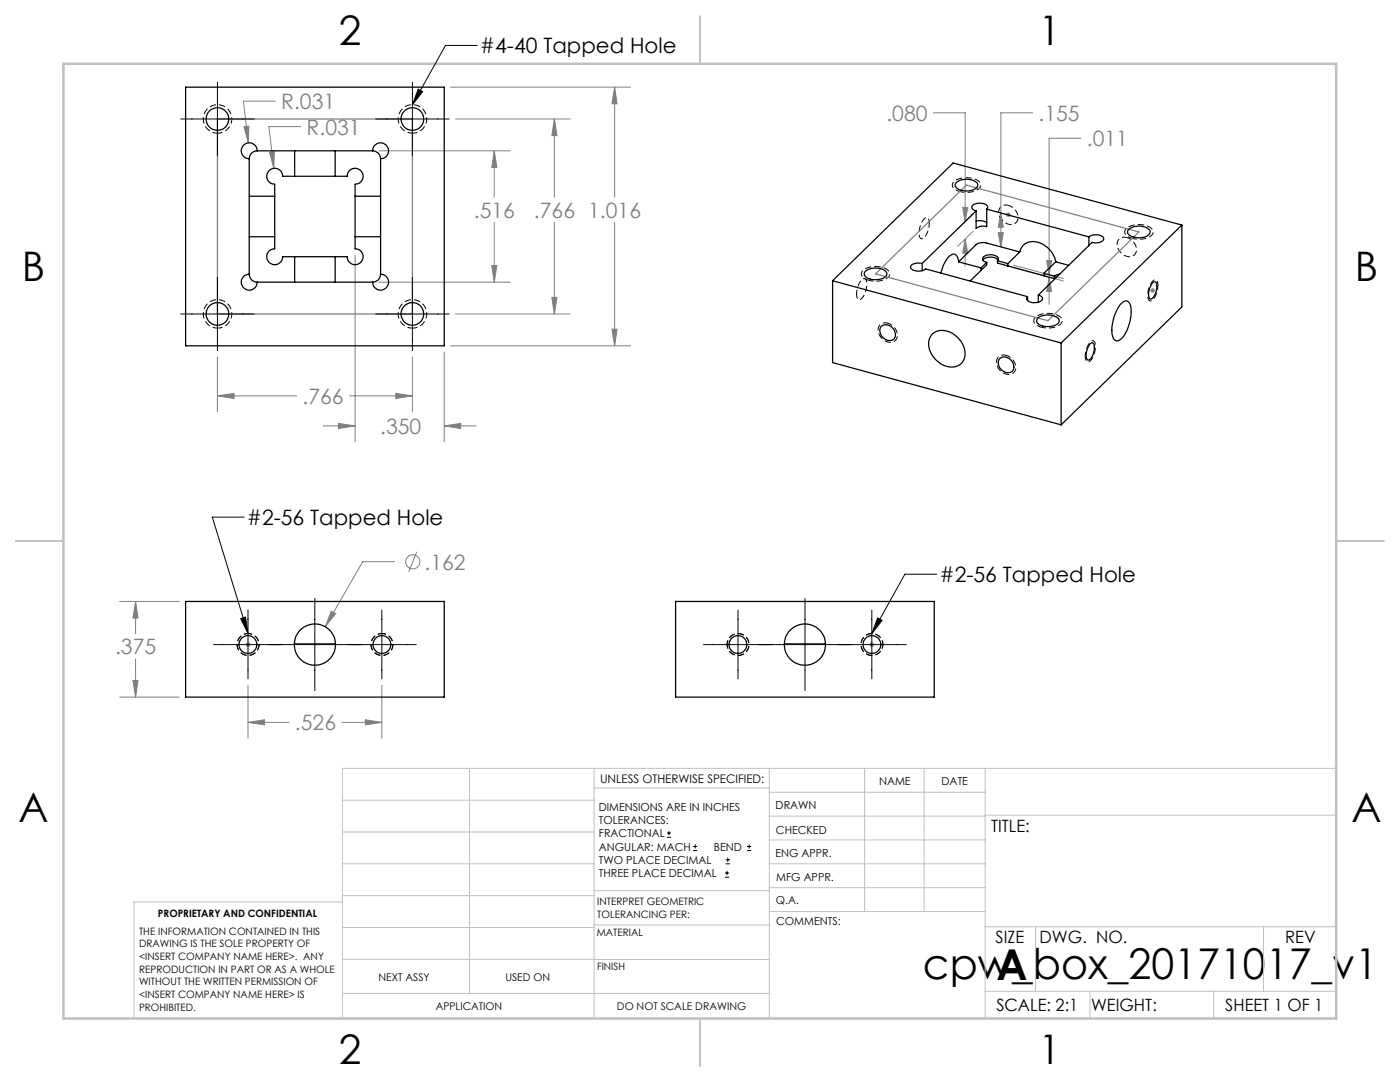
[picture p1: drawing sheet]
<svg xmlns="http://www.w3.org/2000/svg" width="279mm" height="216mm" viewBox="0 0 279 216" stroke-linecap="round" stroke-linejoin="round" font-family="sans-serif">
<g fill="none" stroke="#808080" stroke-width=".2">
<path d="M89.9 17.4h35.9M122.7 17.4l.5 3.3h-1.1zM122.7 17.4v21.9M48.7 25.3l1-.1-.1 3.3zM53.8 30.4l1-.1-.2 3.3zM54.9 20.2h-6.3l1 8.3M60 25.3h-6.3l.9 8.3M75.6 30.1h26.2M90.9 23.7h22.9M98.6 30.1l.6 3.3h-1.1zM98.6 30.1v9.2M110.6 23.7l.6 3.4h-1.1z"/>
<path d="M110.6 23.7v15.6M186.3 22.5h6.3v21.7M206.1 22.5h-6.4v26.7M215.7 27.6h-6.3v27.2M70.9 50.9v37.3M75.6 56.3h26.2M98.1 53h1.1l-.6 3.3zM98.6 44.4v11.9M110.1 59.3h1.1l-.6 3.4zM110.6 44.4v18.3M122.7 44.4v24.6M192.1 41.4h1l-.5 2.8z"/>
<path d="M192.6 47.7l.5 2.8h-1zM192.6 47.7v5.4M194.2 46.1l-3.1 3M194.2 42.7l-3.1 2.9M199.2 46.4h1l-.5 2.8zM199.7 42.5l.5 2.8h-1zM200.7 42.9h1M200.9 42.5l.7 .7M201.2 42.4v1M201.6 42.5l-.7 .7M202.2 53.4l10 2.7M202.3 52.9l9.9 2.7"/>
<path d="M208.9 52h1l-.5 2.8zM209.4 55.3l.5 2.8h-1zM209.4 55.3v5.4M229.6 58h.9M229.7 57.6l.7 .7M230 57.4v1.1M230.4 57.6l-.7 .7M43.4 79l3.3-.5v1zM43.4 71.3v10.9M43.4 79h15.8M69.7 79h12.6M79 78.5l3.3 .5-3.3 .5z"/>
<path d="M82.3 71.3v10.9M88.7 70.3v17.9M89.9 69h35.9M90.9 62.7h22.9M122.1 65.7h1.1l-.5 3.3zM64.5 85h6.4M67.6 84.5l3.3 .5-3.3 .5zM88.7 85l3.2-.5v1zM88.7 85h6.3M78.7 112.1h-6.3l-7.5 13M83.2 110.1l-1.6 4M23.9 120h11.9"/>
<path d="M23.9 139.1h11.9M26.5 135.8h1.1l-.5 3.3zM27.1 120l.5 3.3h-1.1zM27.1 120v6.5M27.1 131.5v7.6M49 128.6h1M49.1 128.3l.7 .7M49.5 136.7v10.6M49.5 128.1v1M49.8 128.3l-.7 .7M66.1 122l.9 .4-2.1 2.7zM76.2 136.7v10.6"/>
<path d="M173.5 128.6h1M173.6 128.3l.7 .7M174 128.1v1M174.3 128.3l-.7 .7M49.5 144.1l3.3-.5v1zM49.5 144.1h8.2M68.2 144.1h8M72.9 143.6l3.3 .5-3.3 .5z"/>
<circle cx="82.4" cy="112.1" r="1.42"/>
</g>
<g fill="none" stroke="#000" stroke-width=".2">
<path d="M43.4 16.4v14.7M82.3 16.4v14.7M83.5 17.8l.8 .5-2 2.6zM95.3 9.1h-6.4l-6.6 11.8M36.1 23.7h14.6M75 23.7h14.6M43.4 55.3v14.7M82.3 55.3v14.7M36.1 62.7h14.6M75 62.7h14.6M48.7 103.2h-6.3l7.1 23.2M62.8 119.4v18.4"/>
<path d="M160.7 119.4v18.4M186.9 114.6h-6.3l-6.6 11.8M42.6 128.6h40.5M48 123.4l1-.3 .5 3.3zM49.5 121.7v13.8M76.2 121.7v13.8M140.4 128.6h40.5M147.3 121.7v13.8M174 121.7v13.8M175.2 123.3l.8 .5-2 2.6zM133.1 167.1h.8M133.1 166.2h.8"/>
<path d="M133.5 165.8v.9M138.3 169.7h.8M138.3 168.9h.8M138.7 168.5v.8M144.7 175h.8M144.7 174.2h.8M144.8 172.4h.9M144.8 171.6h.9M145.1 173.8v.8M145.2 171.1v.9M149.1 169.7h.8M149.1 168.9h.8"/>
<path d="M149.5 168.5v.8"/>
</g>
<g fill="none" stroke="#000" stroke-width=".2" stroke-dasharray="1.3 .6" stroke-dashoffset=".4" stroke-linecap="butt">
<path d="M191.6 38.2l-.4-.1a1.11 1.11 0 0 1-.9-1.8 4.2 4.2 0 0 1 5.3 .2 1.18 1.18 0 0 1-1.1 1.6l-1.5 .3-1.4-.2M170.9 58.7l.1 .3a.61 .61 0 0 0 .4 .8 .61 .61 0 0 0 .7-.4 3.9 3.9 0 0 0 .6-3.7 .73 .73 0 0 0-1 .5l-.5 1.1-.3 1.4M173.4 55.9l-.4-.1a1.11 1.11 0 0 1-.8-1.8 4.2 4.2 0 0 1 5.2 .2 1.18 1.18 0 0 1-1 1.6l-1.3 .3-1.7-.2M185.5 44.5l-.1-.3a.61 .61 0 0 0-.4-.8 .61 .61 0 0 0-.7 .5 3.9 3.9 0 0 0-.6 3.6 .73 .73 0 0 0 1.1-.5l.4-1.1 .3-1.4M226 47.6l-.4-.2a1.11 1.11 0 0 1-.9-1.8 4.2 4.2 0 0 1 5.3 .2 1.18 1.18 0 0 1-1.1 1.7l-1.5 .2-1.4-.1M231.1 56.9a3.5 3.5 0 0 1-1.5 3.2l-.1-.1a1.85 1.85 0 0 1-.3-2.2 2.24 2.24 0 0 1 1.5-2l.3 .4 .1 .7M207.8 65.3l-.6-.2a1.11 1.11 0 0 1-.9-1.2 1.11 1.11 0 0 1 1-1 4.3 4.3 0 0 1 4.5 .6 1.18 1.18 0 0 1-1 1.7l-1.6 .3-1.4-.2M216.6 71.1a3.5 3.5 0 0 1 1.5-3.1 1.85 1.85 0 0 1 .4 2.2 2.24 2.24 0 0 1-1.5 2l-.3-.3-.1-.8M49.5 126.4a2.18 2.18 0 0 0-1.9 3.2 2.18 2.18 0 0 0 3.7 .2 2.18 2.18 0 0 0-1.6-3.4h-.2M49.5 126.4a2.18 2.18 0 0 1 1.9 3.2 2.18 2.18 0 0 1-3.7 .2 2.18 2.18 0 0 1 1.6-3.4h.2M76.2 126.4a2.18 2.18 0 0 0-1.9 3.2 2.18 2.18 0 0 0 3.7 .2 2.18 2.18 0 0 0-1.6-3.4h-.2M76.2 126.4a2.18 2.18 0 0 1 2 3.2 2.18 2.18 0 0 1-3.8 .2 2.18 2.18 0 0 1 1.6-3.4h.2"/>
<path d="M145.1 128.6a2.18 2.18 0 0 1 3.2-1.9 2.18 2.18 0 0 1 .2 3.7 2.18 2.18 0 0 1-3.4-1.6v-.2M145.1 128.6a2.18 2.18 0 0 0 3.2 1.9 2.18 2.18 0 0 0 .2-3.7 2.18 2.18 0 0 0-3.4 1.6v.2M176.2 128.6a2.18 2.18 0 0 1-3.2 1.9 2.18 2.18 0 0 1-.2-3.7 2.18 2.18 0 0 1 3.4 1.6v.2M176.2 128.6a2.18 2.18 0 0 0-3.2-1.9 2.18 2.18 0 0 0-.2 3.7 2.18 2.18 0 0 0 3.4-1.6v-.2"/>
</g>
<path d="M43.4 26.6a2.84 2.84 0 0 1-2.5-4.2 2.84 2.84 0 0 1 4.9-.2 2.84 2.84 0 0 1-2.1 4.4h-.3M82.3 26.6a2.84 2.84 0 0 1-2.5-4.2 2.84 2.84 0 0 1 4.9-.2 2.84 2.84 0 0 1-2.1 4.4h-.3M201.2 41a1.51 1.51 0 0 0-1.7 .6 1.51 1.51 0 0 0 .1 1.8 2.04 2.04 0 0 0 3.4 .8 2.41 2.41 0 0 0-1.8-3.2M224.9 47.4a1.51 1.51 0 0 0-1.8 .6 1.51 1.51 0 0 0 .1 1.8 2.04 2.04 0 0 0 3.4 .8 2.41 2.41 0 0 0-1.7-3.2M43.4 65.5a2.84 2.84 0 0 1-2.5-4.2 2.84 2.84 0 0 1 4.9-.2 2.84 2.84 0 0 1-2.1 4.4h-.3M82.3 65.5a2.84 2.84 0 0 1-2.5-4.2 2.84 2.84 0 0 1 4.9-.2 2.84 2.84 0 0 1-2.1 4.4h-.3M177.2 64.5a2.31 2.31 0 0 1 1.5 3.4 2.27 2.27 0 0 1-3.4-1.6 1.44 1.44 0 0 1 .3-1.5 1.44 1.44 0 0 1 1.6-.3M200.8 70.9a2.31 2.31 0 0 1 1.5 3.4 2.27 2.27 0 0 1-3.4-1.5 1.44 1.44 0 0 1 .4-1.6 1.44 1.44 0 0 1 1.5-.3" fill="none" stroke="#000" stroke-width=".2" stroke-dasharray="1.3 .6" stroke-dashoffset=".3" stroke-linecap="butt"/>
<g fill="none" stroke="#c0c0c0" stroke-width=".2">
<path d="M68.3 159.7h50.3M93.7 153.3v44.9M118.6 153.3v49.9M118.6 157.2h34.9M153.5 153.3v49.9M153.5 158.1h43.1M172.5 153.3v28.6M184.4 153.3v28.6M196.6 153.3v49.9M266.7 153.3h-198.4v49.9M68.3 178.7h50.3M68.3 172.4h50.3"/>
<path d="M68.3 166h50.3M68.3 180h-41.6v23.2M118.6 177.7h35M153.5 167.6h43.1M153.5 162.8h43.1M153.5 172.4h43.1M153.5 177.1h43.1M196.6 162.7h70.1M68.3 198.2h85.2M68.3 191.4l85.2 .1M68.3 185.1h50.3M118.6 184.6h35"/>
<path d="M153.6 181.9h43M196.6 197.8h70.1M196.6 184.9h70.1M206.7 184.9v12.9M217.5 197.8v5.4M242.2 197.8v5.4M252.2 184.9v12.9"/>
</g>
<path d="M139.7 3.2v9.5M3.1 107.9h9.6M266.7 107.9h9.5M139.7 203.2v9.6" fill="none" stroke="#c0c0c0" stroke-width=".25"/>
<path d="M12.7 12.7h254v190.5h-254z" fill="none" stroke="#c0c0c0" stroke-width=".5"/>
<path d="M43.4 23.7h38.9v39h-38.9zM174.7 54.6l18.2-17.7 34.4 9.4-18.2 17.7z" fill="none" stroke="#808080" stroke-width=".25"/>
<path d="M66.1 122l-1.2 3.1 2.1-2.7zM27.1 120l.5 3.3h-1.1zM26.5 135.8h1.1l-.5 3.3zM49.5 144.1l3.3-.5v1zM72.9 143.6l3.3 .5-3.3 .5zM48.7 25.3l.9 3.2 .1-3.3zM53.8 30.4l.8 3.2 .2-3.3zM67.6 84.5l3.3 .5-3.3 .5zM88.7 85l3.2-.5v1zM122.1 65.7h1.1l-.5 3.3zM122.7 17.4l.5 3.3h-1.1zM98.6 30.1l.6 3.3h-1.1zM98.1 53h1.1l-.6 3.3zM79 78.5l3.3 .5-3.3 .5zM43.4 79l3.3-.5v1zM110.6 23.7l.6 3.4h-1.1zM110.1 59.3h1.1l-.6 3.4zM192.6 47.7l.5 2.8h-1zM192.1 41.4h1l-.5 2.8zM199.2 46.4h1l-.5 2.8zM199.7 42.5l.5 2.8h-1zM209.4 55.3l.5 2.8h-1zM208.9 52h1l-.5 2.8z" fill="#808080"/>
<path d="M48 123.4l1-.3 .5 3.3zM83.5 17.8l.8 .5-2 2.6zM175.2 123.3l.8 .5-2 2.6z" fill="#000"/>
<g fill="none" stroke="#000" stroke-width=".25">
<path d="M37 17.4h51.7v51.6h-51.7zM49.7 31.7v23M49.7 39.2h5.1M51.3 30.1a1.59 1.59 0 0 0-1.6-1.6 1.59 1.59 0 0 0-1.6 1.6 1.59 1.59 0 0 0 1.6 1.6M51.3 30.1a1.57 1.57 0 0 0-1.6 1.6M51.3 30.1h23.1M53.7 34a1.59 1.59 0 0 1 1.7-.3 1.59 1.59 0 0 1 1 1.5h12.9a1.59 1.59 0 0 1 1.6-1.6 1.59 1.59 0 0 1 1.6 1.6 1.59 1.59 0 0 1-1.6 1.6v12.8a1.59 1.59 0 0 1 1.6 1.6 1.59 1.59 0 0 1-1.6 1.6 1.59 1.59 0 0 1-1.6-1.6h-12.9a1.59 1.59 0 0 1-1.6 1.6 1.59 1.59 0 0 1-1.6-1.6 1.59 1.59 0 0 1 1.6-1.6v-12.8a1.59 1.59 0 0 1-1.5-1 1.59 1.59 0 0 1 .4-1.8zM58.8 30.1v5.1M66.9 30.1v5.1M70.9 39.2h5.1M74.4 30.1a1.59 1.59 0 0 1 1.6-1.6 1.59 1.59 0 0 1 1.5 1.6 1.59 1.59 0 0 1-1.5 1.6M74.4 30.1a1.57 1.57 0 0 1 1.6 1.6"/>
<path d="M76 31.7v23M190.9 36.4a3.3 3.3 0 0 1 4.2 .3 1.07 1.07 0 0 1-1 1.2 3.3 3.3 0 0 1-3.5-.8v-.3zM49.7 54.7a1.59 1.59 0 0 0-1.6 1.6 1.59 1.59 0 0 0 1.6 1.6 1.59 1.59 0 0 0 1.6-1.6M49.7 54.7a1.57 1.57 0 0 0 1.6 1.6M49.7 47.2h5.1M51.3 56.3h23.1M58.8 51.2v5.1M66.9 51.2v5.1M70.9 47.2h5.1M76 54.7a1.59 1.59 0 0 1 1.5 1.6 1.59 1.59 0 0 1-1.5 1.6 1.59 1.59 0 0 1-1.6-1.6M76 54.7a1.57 1.57 0 0 1-1.6 1.6M166.2 56v16.4l45.6 12.4"/>
<path d="M166.2 56l45.6 12.4M172.7 54.2a3.4 3.4 0 0 1 4.1 0 .93 .93 0 0 1-.8 1.4 3.3 3.3 0 0 1-3.4-.6l-.1-.5zM184 52.6a2.35 2.35 0 0 0-2.2 .5 .88 .88 0 0 0 .9 .9 2.42 2.42 0 0 0 2-.3l20.4 5.5M184 52.6v1.4M191.3 52.2a1.25 1.25 0 0 0-1.2-1.5 5.5 5.5 0 0 0-2.4 3.8M191.3 52.2l4.5 1.2M194.8 44.1a2.53 2.53 0 0 1 2.1 .3M194.8 42.1l-10.8 10.5M195.8 53.4v.5M195.8 53.9l-2.2 2.2M196.1 51.9a2.29 2.29 0 0 1 3.1 0M196.9 41.7a.64 .64 0 0 0 .1-.7 .64 .64 0 0 0-.6-.3 2.23 2.23 0 0 0-2.4 .5l.1 .5 .7 .4"/>
<path d="M196.9 41.7v3.5a2.27 2.27 0 0 0-2.1 .4v-3.5M196.9 41.7l20.4 5.6M196.9 52.4v.4l-1.1 1.1M196.9 52.4l-1.1 1M199.1 52a.63 .63 0 0 0 .1-.7 .63 .63 0 0 0-.7-.3 1.85 1.85 0 0 0-2.4 .6l.2 .5 .6 .3M199.1 52v.5l2 .6M199.1 52l2.1 .6M201.1 53.1l7.3 1.9M201.2 52.6l-.1 .5M203.5 50.3a2.79 2.79 0 0 1 4-1.8 5.4 5.4 0 0 1 3.2 3.7M203.5 50.3l-6.6-1.8a2.42 2.42 0 0 0-2.1 .3l-3.5 3.4M203.5 50.3l-2.3 2.3"/>
<path d="M205.1 59.2v.8M207.2 58.9a.68 .68 0 0 1 .8 .5 .68 .68 0 0 1-.5 .8 2.06 2.06 0 0 1-2.6-.5l.2-.5M207.2 58.9v1.4M208.3 54.5l.1 .5M208.3 54.5l2.1 .6M208.4 55l2 .6M210.4 55.1v.5M210.7 52.2l-2.4 2.3M210.7 52.2l2.6 .8M210.8 55.4l-.4 .2M211.5 54.7l-1.1 .4M217.3 47.3a2.18 2.18 0 0 1 3 .3 1.66 1.66 0 0 1-2.4 .8l-10.7 10.5"/>
<path d="M217.3 47.3v1.7M225.2 45.8a3.3 3.3 0 0 1 4.3 .2 1.15 1.15 0 0 1-1.3 1.3 3 3 0 0 1-3.2-.8v-.4zM230 56.4a.48 .48 0 0 1 .7-.1 .48 .48 0 0 1 .2 .6 2.99 2.99 0 0 1-1.2 2.8 1.68 1.68 0 0 1-.3-2.1zM235.9 44.9l-24.1 23.5M235.9 44.9v16.3l-24.1 23.6M235.9 44.9l-45.7-12.4-24 23.5M175.9 65.1a1.87 1.87 0 0 1 2.2 .4 1.87 1.87 0 0 1 .3 2.2 1.87 1.87 0 0 1-2.2-.4 1.87 1.87 0 0 1-.3-2.2zM186.1 66.6a3.8 3.8 0 0 1 5.1 .9 3.7 3.7 0 0 1 .6 5.1 3.8 3.8 0 0 1-5.1-.9 3.7 3.7 0 0 1-.6-5.1zM199.4 71.6a1.81 1.81 0 0 1 2.9 1.4 1.24 1.24 0 0 1-.6 1.3 1.24 1.24 0 0 1-1.5-.2 1.88 1.88 0 0 1-.8-2.5zM207.1 63.5a3.4 3.4 0 0 1 4.1 .1 .81 .81 0 0 1-.6 1.3 3.5 3.5 0 0 1-3.6-.5l-.1-.4zM211.8 68.4v16.4M217.6 68.6a.48 .48 0 0 1 .6-.1 .48 .48 0 0 1 .2 .6 3.2 3.2 0 0 1-1.1 2.7l-.1 .1a1.73 1.73 0 0 1-.2-2.1z"/>
<path d="M223.6 60.7a1.07 1.07 0 0 1 1.7-.3 6.7 6.7 0 0 1-.4 5.6 2.69 2.69 0 0 1-2.1 2 2.31 2.31 0 0 1-.9-2.5 9.2 9.2 0 0 1 1.7-4.8zM37 120h51.7v19.1h-51.7zM58.7 128.5h8.3M134.8 120h51.6v19.1h-51.6zM156.5 128.5h8.2"/>
<circle cx="43.4" cy="23.7" r="2.27"/>
<circle cx="82.3" cy="23.7" r="2.26"/>
<circle cx="43.4" cy="62.6" r="2.27"/>
<circle cx="82.3" cy="62.7" r="2.26"/>
<circle cx="49.5" cy="128.6" r="1.78"/>
<circle cx="62.9" cy="128.6" r="4.1"/>
<circle cx="76.2" cy="128.6" r="1.79"/>
<circle cx="147.3" cy="128.6" r="1.78"/>
<circle cx="160.6" cy="128.6" r="4.1"/>
<circle cx="174" cy="128.6" r="1.79"/>
</g>
<g font-size="8.5">
<text x="184.2" y="195.4">cpw_box_20171017_v1</text>
<text x="198.9" y="195.5">A</text>
</g>
<g font-size="8.1">
<text x="67.6" y="8.9">2</text>
<text x="207.3" y="8.9">1</text>
<text x="4.4" y="56.2">B</text>
<text x="270.4" y="56.2">B</text>
<text x="3.7" y="164.1">A</text>
<text x="269.7" y="164.1">A</text>
<text x="67.6" y="212.4">2</text>
<text x="207.3" y="212.4">1</text>
</g>
<g font-size="4.2">
<text x="95.8" y="10.7">#4-40 Tapped Hole</text>
<text x="49.3" y="104.8">#2-56 Tapped Hole</text>
<text x="187.5" y="116.2">#2-56 Tapped Hole</text>
</g>
<g font-size="4.2" fill="#808080">
<text x="56.1" y="21.8">R.031</text>
<text x="61.2" y="26.9">R.031</text>
<text x="176.9" y="24.1">.080</text>
<text x="207.3" y="24.1">.155</text>
<text x="216.9" y="29.2">.011</text>
<text x="94.6" y="43.4">.516</text>
<text x="106.6" y="43.4">.766 1.016</text>
<text x="60.4" y="80.6">.766</text>
<text x="75.9" y="86.6">.350</text>
<text x="84.7" y="113.6">.162</text>
<text x="23" y="130.6">.375</text>
<text x="58.9" y="145.7">.526</text>
</g>
<g font-size="3.4">
<text x="197.8" y="166">TITLE:</text>
<text x="198.7" y="188.1">SIZE</text>
<text x="207.5" y="188.1">DWG. NO.</text>
<text x="256.5" y="188.2">REV</text>
<text x="198.8" y="201.7">SCALE: 2:1</text>
<text x="217.7" y="201.8">WEIGHT:</text>
<text x="244.5" y="201.7">SHEET 1 OF 1</text>
</g>
<text font-size="2.4" x="119.8" y="156.2">UNLESS OTHERWISE SPECIFIED:</text>
<g font-size="2.2">
<text x="119.5" y="161.8">DIMENSIONS ARE IN INCHES</text>
<text x="154.8" y="161.4">DRAWN</text>
<text x="175.4" y="156.6">NAME</text>
<text x="187.9" y="156.7">DATE</text>
<text x="119.5" y="164.4">TOLERANCES:</text>
<text x="119.5" y="167.1">FRACTIONAL</text>
<text x="154.9" y="166.3">CHECKED</text>
<text x="119.5" y="169.7">ANGULAR: MACH</text>
<text x="119.5" y="172.4">TWO PLACE DECIMAL</text>
<text x="142.5" y="169.7">BEND</text>
<text x="154.8" y="171">ENG APPR.</text>
<text x="119.5" y="175">THREE PLACE DECIMAL</text>
<text x="154.9" y="175.7">MFG APPR.</text>
<text x="154.9" y="180.4">Q.A.</text>
<text x="154.9" y="184.6">COMMENTS:</text>
</g>
<g font-size="2.1">
<text x="75.5" y="195.7">NEXT ASSY</text>
<text x="100.9" y="195.7">USED ON</text>
<text x="86.9" y="201.5">APPLICATION</text>
<text x="123.1" y="201.6">DO NOT SCALE DRAWING</text>
</g>
<g font-size="2">
<text x="31.5" y="182.9">PROPRIETARY AND CONFIDENTIAL</text>
<text x="119.2" y="180.6">INTERPRET GEOMETRIC</text>
<text x="119.2" y="183.1">TOLERANCING PER:</text>
<text x="27.8" y="186.5">THE INFORMATION CONTAINED IN THIS</text>
<text x="27.8" y="189">DRAWING IS THE SOLE PROPERTY OF</text>
<text x="27.8" y="191.6">&lt;INSERT COMPANY NAME HERE&gt;. ANY</text>
<text x="119.1" y="186.7">MATERIAL</text>
<text x="27.8" y="194.1">REPRODUCTION IN PART OR AS A WHOLE</text>
<text x="27.8" y="196.6">WITHOUT THE WRITTEN PERMISSION OF</text>
<text x="119.1" y="193.5">FINISH</text>
<text x="27.8" y="199.1">&lt;INSERT COMPANY NAME HERE&gt; IS</text>
<text x="27.8" y="201.7">PROHIBITED.</text>
</g>
</svg>
